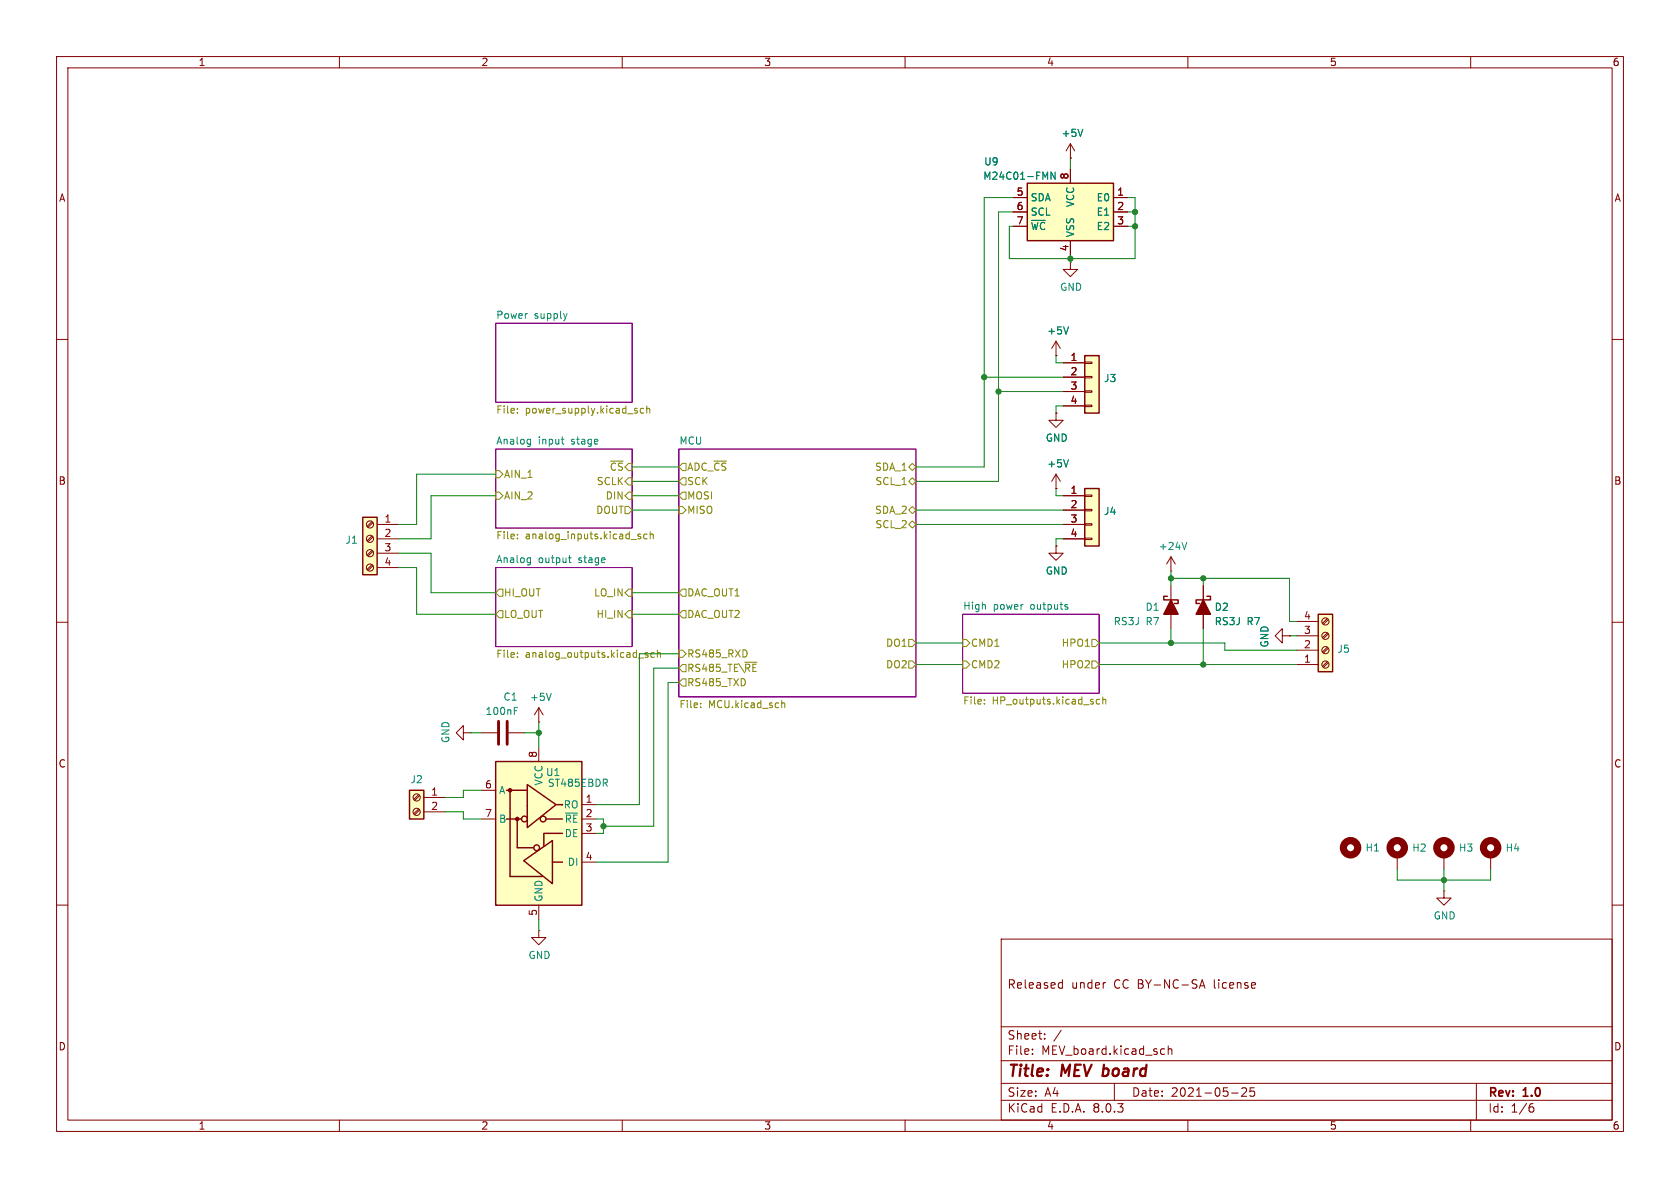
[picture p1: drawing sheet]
<svg xmlns="http://www.w3.org/2000/svg" width="297mm" height="210mm" viewBox="0 0 297 210" stroke-linecap="round" stroke-linejoin="round" font-family="sans-serif">
<g fill="none" stroke="#840000" stroke-width=".18">
<path d="M10 10h277v190h-277zM12 12h273v186h-273zM60 10v2M110 10v2M160 10v2M210 10v2M260 10v2M10 60h2M285 60h2M186.7 73v1.3h1.3l-1.3 1.3-1.3-1.3h1.3M186.7 73h.1M186.7 62.9h.1"/>
<path d="M186.7 60.3l-.8 1.3M186.7 60.3v2.6M186.7 60.3l.8 1.3M186.7 96.5v1.3h1.3l-1.3 1.3-1.3-1.3h1.3M186.7 96.5h.1M207 98.4l-.8 1.3M207 98.4v2.6M207 98.4l.8 1.3M10 110h2M207 101h.1M212.7 103.5v7.6M285 110h2"/>
<path d="M10 160h2M255.3 157.5v1.3h1.2l-1.2 1.2-1.3-1.2h1.3M255.3 157.5h.1M255.3 151.1v2.6M263.5 151.1v2.6M285 160h2M177 166h108v32h-108zM187.4 173.7l.4 .1M187.8 173.2v1.5M187.8 174.6l-.4 .1M195.3 173.7h.2M212 174.7l.5-1.5 .5 1.5"/>
<path d="M212.2 174.3h.7M60 198v2M110 198v2M160 198v2M177 194.5h108M177 191.5h108M177 187.5h108M177 181.5h108M182.5 186.3v.1M182.5 185.5v.1M184.7 183.6v.1M184.7 182.8v.1"/>
<path d="M187.6 182.1l-1.3 2M197 191.5v3M205.5 185.4l.4 .1M205.9 186.3l-.4 .1M206.5 185.5l.2-.1 .4 .1 .1 .9M206.5 184.9v1.5M210 198v2M217.7 193.2h1.2M219.5 192.4l.6-.1 .2 .1 .1 .3-.9 1.1h.9M221.7 192.3h-.7v.7l.2-.1h.5l.1 .3-.1 .5-.2 .1-.5-.1M260 198v2M261 191.5v6.5"/>
<path d="M270.6 195.7h.3l.3 .3-.1 .5-.5 .1M271 195.1l-.4 .1"/>
</g>
<path d="M87.6 57.2h24.2v13.9h-24.2zM87.6 79.4h24.2v13.9h-24.2zM120 79.4h41.9v43.8h-41.9zM87.6 100.3h24.2v14h-24.2zM170.2 108.6h24.1v14h-24.1z" fill="none" stroke="#840084" stroke-width=".18"/>
<g fill="none" stroke="#848400" stroke-width=".18">
<path d="M91.5 72.2v.2M91.5 72.9v.1M112.5 72.6l.2 .2-.2 .2M112.5 72.2h.1M113.8 72.2h-.4l-.2 .2 .1 .6h.5M114.3 72.3l.2-.1h.3l.1 .8M114.3 71.8v1.2M87.6 83.2h.7l.6 .6-.6 .7h-.7zM87.6 87h.7l.6 .6-.6 .7h-.7zM91.5 95.1v.2M91.5 94.5v.1M110.5 85.1l.6-.6h.7v1.2h-.7z"/>
<path d="M110.5 89.5h.6l.7 .7-.7 .6h-.6zM111.1 87h.7v1.3h-.7l-.6-.7zM113.3 94.5l-.4-.1-.1 .2v.2l.5 .1v.3h-.5M114.4 94.5l-.4-.1-.2 .2 .1 .6h.5M114.9 94.5l.2-.1 .3 .1 .1 .8M114.9 94v1.3M120 89.5h.6l.7 .7-.7 .6h-.6zM120.6 84.5h.7v1.2h-.7l-.6-.6zM120.6 87h.7v1.3h-.7l-.6-.7zM120.6 81.9h.7v1.3h-.7l-.6-.6zM160.7 85.1l.6-.6 .6 .6-.6 .6zM160.7 82.6l.6-.7 .6 .7-.6 .6z"/>
<path d="M160.7 90.2l.6-.7 .6 .7-.6 .6zM160.7 92.7l.6-.6 .6 .6-.6 .6zM87.6 108.6l.7-.6h.6v1.2h-.6zM88.3 104.1h.6v1.3h-.6l-.7-.6zM91.5 115.4v.1M91.5 116.1v.1M110.5 108.6l.6-.6h.7v1.2h-.7zM111.1 104.1h.7v1.3h-.7l-.6-.6zM114.5 115.4h-.3l-.2 .1 .1 .2 .4 .1v.3h-.5M115.7 115.4h-.4l-.2 .2 .1 .5h.5M116.2 115.5l.2-.1h.3l.1 .8M116.2 114.9v1.3"/>
<path d="M120 114.9h.6l.7 .7-.7 .6h-.6zM120.6 104.1h.7v1.3h-.7l-.6-.6zM120.6 117.5h.7v1.2h-.7l-.6-.6zM120.6 108h.7v1.2h-.7l-.6-.6zM132 115.2v.6M160.7 116.8h.6l.6 .7-.6 .6h-.6zM160.7 113h.6l.6 .7-.6 .6h-.6zM170.2 113h.6l.6 .7-.6 .6h-.6zM170.2 116.8h.6l.6 .7-.6 .6h-.6zM193 113h.7l.6 .7-.6 .6h-.7zM193 116.8h.7l.6 .7-.6 .6h-.7zM120.6 120h.7v1.3h-.7l-.6-.6z"/>
<path d="M123.9 125v.1M123.9 124.3v.1M138.2 123.8v1.3M138.2 124.4l.2-.1h.3v.8M174 124.3v.2M174 123.7v.1M194.4 123.7l-.4-.1-.2 .3 .1 .5h.5M195 123.7l.1-.1 .3 .1 .1 .8M195 123.2v1.3"/>
</g>
<g fill="none" stroke="#008484" stroke-width=".18">
<path d="M100.2 55.4l-.3 .9M188.9 57.8l-.4 1.3M93.4 77.7h.4M93.8 77.7v1l-.3 .2M93.8 78.4l-.4 .1M99.2 77.7h.5M99.5 78.4l.2 .1M93.4 98.6l.4 .1M93.8 98.6v1l-.3 .3M93.8 99.4l-.4 .1M100.5 98.6h.5M100.7 98.2v1.1l.3 .2"/>
<path d="M209.8 95.9l-.4 1.3M188.6 107.3l.2 .2-.2 .2M188.6 106.9h.1"/>
</g>
<path d="M212.7 106l1.3 2.6h-2.5z" fill="#840000" stroke="#840000" stroke-width=".25"/>
<path d="M213.4 105.4h.6v.6h-2.5v.7h.6" fill="none" stroke="#840000" stroke-width=".25"/>
<g fill="none" stroke="#840000" stroke-width="1.3">
<circle cx="255.3" cy="149.9" r="1.27"/>
<circle cx="263.5" cy="149.9" r="1.27"/>
</g>
<path d="M64.1 91.4h2.6v10.2h-2.6z" fill="#ffffc2"/>
<path d="M64.1 91.4h2.6v10.2h-2.6z" fill="none" stroke="#840000" stroke-width=".25"/>
<g fill="none" stroke="#840000" stroke-width=".18">
<path d="M65.8 99.8l-.9 .9M65.8 97.3l-.9 .8M65.8 94.7l-.9 .9M65.8 92.2l-.9 .8M65.9 100l-.8 .8M65.9 97.5l-.8 .8M65.9 94.9l-.8 .9M65.9 92.4l-.8 .8M66.7 92.7h3.8M66.7 95.3h3.8M66.7 97.8h3.8M66.7 100.3h3.8"/>
<circle cx="65.4" cy="97.8" r=".63"/>
<circle cx="65.4" cy="95.2" r=".63"/>
<circle cx="65.4" cy="92.7" r=".63"/>
<circle cx="65.4" cy="100.3" r=".63"/>
</g>
<path d="M191.8 86.4h2.5v10.1h-2.5z" fill="#ffffc2"/>
<path d="M188 87.6h3.8M188 90.2h3.8M188 92.7h3.8M188 95.3h3.8M191.8 95.1h1.2v.3h-1.2zM191.8 92.6h1.2v.2h-1.2zM191.8 90h1.2v.3h-1.2zM191.8 87.5h1.2v.3h-1.2zM95.2 127.6h.1M95.2 125.1l-.7 1.3M95.2 125.1v2.5M95.2 125.1l.8 1.3" fill="none" stroke="#840000" stroke-width=".18"/>
<path d="M191.8 86.4h2.5v10.1h-2.5z" fill="none" stroke="#840000" stroke-width=".25"/>
<path d="M97.4 122.6l-.4 1.2" fill="none" stroke="#008484" stroke-width=".18"/>
<path d="M72.4 139.7h2.5v5.1h-2.5z" fill="#ffffc2"/>
<path d="M72.4 139.7h2.5v5.1h-2.5z" fill="none" stroke="#840000" stroke-width=".25"/>
<g fill="none" stroke="#840000" stroke-width=".18">
<path d="M74 143l-.8 .8M74 140.5l-.8 .8M74.2 143.2l-.9 .8M74.2 140.6l-.9 .9M74.9 141h3.8M74.9 143.5h3.8"/>
<circle cx="73.7" cy="143.5" r=".63"/>
<circle cx="73.7" cy="141" r=".63"/>
</g>
<path d="M87.6 134.6h15.3v25.4h-15.3z" fill="#ffffc2"/>
<g fill="none" stroke="#840000" stroke-width=".25">
<path d="M87.6 134.6h15.3v25.4h-15.3zM89.5 139.7h3.7M90.2 139.7v15.2h5.7M93.2 138.7l5.1 3.5-5.1 4.1zM89.5 144.8h2.7M91.4 144.8v5.1h3M92.6 152.1l5.1-3.5v7.6zM96.5 144.8h2.9M97.8 152.4h1.6M98.4 142.2h1h-.1M99.4 147.3h-3.3v2.3"/>
<circle cx="92.7" cy="144.8" r=".51"/>
<circle cx="94.9" cy="149.9" r=".51"/>
<circle cx="96" cy="144.8" r=".51"/>
</g>
<g fill="#840000" stroke="#840000" stroke-width=".25">
<circle cx="91.4" cy="144.8" r=".28"/>
<circle cx="90.2" cy="139.7" r=".28"/>
</g>
<g fill="none" stroke="#840000" stroke-width=".18">
<path d="M226.7 112.4v-1.3l-1.3 1.3 1.3 1.3v-1.3h1.3M228 112.4h.1M81.9 129.5v1.3l-1.3-1.3 1.3-1.2v1.2h1.3M83.2 129.5h.1M85.1 139.7h2.5M85.1 129.5h2.8M89.9 129.5h2.8M95.2 132.1v2.5M85.1 144.8h2.5M102.9 142.2h2.5M102.9 144.8h2.5M102.9 147.3h2.5"/>
<path d="M102.9 152.4h2.5M95.2 164.5v1.2h1.3l-1.3 1.3-1.2-1.3h1.2M95.2 164.5h.1M95.2 160v2.6"/>
</g>
<path d="M88.1 127.5v4.1M89.7 127.5v4.1" fill="none" stroke="#840000" stroke-width=".51"/>
<path d="M90.9 125.6h.4M90.9 125h.6" fill="none" stroke="#008484" stroke-width=".18"/>
<circle cx="238.8" cy="149.9" r="1.27" fill="none" stroke="#840000" stroke-width="1.3"/>
<path d="M191.8 62.9h2.5v10.1h-2.5z" fill="#ffffc2"/>
<path d="M188 64.1h3.8M188 66.7h3.8M188 69.2h3.8M188 71.8h3.8M191.8 71.6h1.2v.3h-1.2zM191.8 69.1h1.2v.2h-1.2zM191.8 66.5h1.2v.3h-1.2zM191.8 64h1.2v.3h-1.2z" fill="none" stroke="#840000" stroke-width=".18"/>
<path d="M191.8 62.9h2.5v10.1h-2.5z" fill="none" stroke="#840000" stroke-width=".25"/>
<path d="M233 108.6h2.6v10.1h-2.6z" fill="#ffffc2"/>
<path d="M206.4 105.4h-.7v.6h2.6v.7h-.7M233 108.6h2.6v10.1h-2.6z" fill="none" stroke="#840000" stroke-width=".25"/>
<g fill="none" stroke="#840000" stroke-width=".18">
<path d="M189.2 27.9h.1M189.2 25.4l-.7 1.3M189.2 25.4v2.5M189.2 25.4l.8 1.3M189.2 46.4v1.2h1.3l-1.3 1.3-1.2-1.3h1.2M189.2 46.4h.1M186.7 86.4h.1M186.7 83.8l-.8 1.3M186.7 83.8v2.6M186.7 83.8l.8 1.3M207 103.5v7.6M229.2 117.5h3.8"/>
<path d="M229.2 114.9h3.8M229.2 112.4h3.8M229.2 109.9h3.8M234.6 109.3l-.8 .9M234.6 111.9l-.8 .8M234.6 114.4l-.8 .9M234.6 117l-.8 .8M234.8 109.5l-.8 .9M234.8 112.1l-.8 .8M234.8 114.6l-.8 .8M234.8 117.1l-.8 .9M247 151.1v2.6"/>
<circle cx="234.3" cy="114.9" r=".63"/>
<circle cx="234.3" cy="109.9" r=".63"/>
<circle cx="234.3" cy="117.5" r=".63"/>
<circle cx="234.3" cy="112.4" r=".63"/>
</g>
<circle cx="247" cy="149.9" r="1.27" fill="none" stroke="#840000" stroke-width="1.3"/>
<path d="M191.4 22.9l-.4 1.2M188.9 81.3l-.4 1.2" fill="none" stroke="#008484" stroke-width=".18"/>
<path d="M207 106l1.3 2.6h-2.6z" fill="#840000" stroke="#840000" stroke-width=".25"/>
<path d="M181.6 32.4h15.2v10.1h-15.2z" fill="#ffffc2"/>
<path d="M181.6 32.4h15.2v10.1h-15.2z" fill="none" stroke="#840000" stroke-width=".25"/>
<g fill="none" stroke="#840000" stroke-width=".18">
<path d="M179.1 34.9h2.5M179.1 37.5h2.5M189.2 27.9h.1M189.2 29.8v2.6M196.8 34.9h2.6M196.8 37.5h2.6M179.1 40h2.5M189.2 42.5v2.6M196.8 40h2.6M186.7 62.9h.1M186.7 73h.1M188 64.1h3.8"/>
<path d="M188 66.7h3.8M188 69.2h3.8M188 71.8h3.8M186.7 96.5h.1M186.7 86.4h.1M188 87.6h3.8M188 90.2h3.8M188 92.7h3.8M188 95.3h3.8M212.7 103.5v2.5M212.7 108.6v2.5M228 112.4h.1"/>
</g>
<path d="M186.5 30.4v1.3l-.7-1.3v1.3M191.4 22.9l-.4 1.2M188.9 57.8l-.4 1.3M188.9 81.3l-.4 1.2" fill="none" stroke="#008484" stroke-width=".18"/>
<g fill="none" stroke="#008400" stroke-width=".18">
<path d="M179.1 34.9h-5.1v47.7h-12.1M179.1 37.5h-2.6v47.6h-14.6M189.2 27.9v1.9M199.4 34.9h1.3v10.8h-22.3v-5.7h.7M199.4 37.5h1.3M189.2 45.1v1.3M199.4 40h1.3M174 66.7h14M176.5 69.2h11.5M186.7 62.9v1.2h1.3M188 71.8h-1.3v1.2M70.5 97.8h5.7v7h11.4"/>
<path d="M87.6 87.6h-11.4v7.7h-5.7M87.6 83.8h-13.9v8.9h-3.2M111.8 90.2h8.2M111.8 82.6h8.2M111.8 87.6h8.2M111.8 85.1h8.2M161.9 90.2h26.1M161.9 92.7h26.1M186.7 86.4v1.2h1.3M188 95.3h-1.3v1.2M70.5 100.3h3.2v8.3h13.9M111.8 108.6h8.2"/>
<path d="M111.8 104.8h8.2M120 118.1h-4.4v28h-8.9M120 115.6h-7v26.6h-7.6M161.9 117.5h8.3M161.9 113.7h8.3M194.3 117.5h34.9M194.3 113.7h22.2v1.2h12.7M207 101v2.5M207 111.1v2.6M207 102.2h21v7.7h1.2M212.7 102.2v1.3M212.7 111.1v6.4"/>
<path d="M228 112.4h1.2M83.2 129.5h1.9M85.1 139.7h-3.2v1.3h-3.2M92.7 129.5h2.5M95.2 127.6v4.5M120 120.7h-1.9v31.7h-12.7M78.7 143.5h3.2v1.3h3.2M105.4 144.8h1.3v2.5h-1.3M247 153.7v1.9h16.5v-1.9M255.3 153.7v3.8M95.2 162.6v1.9"/>
</g>
<g fill="#008400" stroke="#008400" stroke-width=".18">
<circle cx="212.7" cy="117.5" r=".46"/>
<circle cx="207" cy="113.7" r=".46"/>
<circle cx="212.7" cy="102.2" r=".46"/>
<circle cx="255.3" cy="155.6" r=".46"/>
<circle cx="95.2" cy="129.5" r=".46"/>
<circle cx="106.7" cy="146.1" r=".46"/>
<circle cx="189.2" cy="45.7" r=".46"/>
<circle cx="174" cy="66.7" r=".46"/>
<circle cx="176.5" cy="69.2" r=".46"/>
<circle cx="207" cy="102.2" r=".46"/>
<circle cx="200.7" cy="37.5" r=".46"/>
<circle cx="200.7" cy="40" r=".46"/>
</g>
<g font-size="2.8" fill="#840000">
<text x="178" y="190.9">Title:</text>
<text x="187.7" y="190.9">MEV board</text>
</g>
<g font-size="2.1" fill="#840000">
<text x="178" y="175">Released</text>
<text x="189.4" y="175">under</text>
<text x="197" y="175">CC BY-NC-SA</text>
<text x="214.8" y="175">license</text>
<text x="178" y="184">Sheet:</text>
<text x="178" y="186.7">File:</text>
<text x="184.1" y="186.7">MEV_board.kicad_sch</text>
<text x="178" y="196.9">KiCad</text>
<text x="178" y="194.1">Size:</text>
<text x="184.7" y="194.1">A4</text>
<text x="185.7" y="196.9">E.D.A.</text>
<text x="193.3" y="196.9">8.0.3</text>
<text x="200" y="194.1">Date:</text>
<text x="207" y="194.1">2021-05-25</text>
<text x="263" y="194.3">Rev:</text>
<text x="263" y="196.9">Id:</text>
<text x="267.1" y="196.9">1/6</text>
<text x="269.4" y="194.3">1.0</text>
</g>
<g font-size="1.8" fill="#840000">
<text x="35" y="11.9">1</text>
<text x="85" y="11.9">2</text>
<text x="135" y="11.9">3</text>
<text x="185" y="11.9">4</text>
<text x="235" y="11.9">5</text>
<text x="285" y="11.9">6</text>
<text x="10.3" y="35.9">A</text>
<text x="179.6" y="34.7">5</text>
<text x="189" y="31.8" transform="rotate(-90 189 31.8)">8</text>
<text x="197.4" y="34.7">1</text>
<text x="285.3" y="35.9">A</text>
<text x="179.6" y="37.2">6</text>
<text x="179.6" y="39.8">7</text>
<text x="197.4" y="37.2">2</text>
<text x="197.4" y="39.8">3</text>
<text x="189" y="44.5" transform="rotate(-90 189 44.5)">4</text>
<text x="189.2" y="63.9">1</text>
<text x="189.2" y="66.4">2</text>
<text x="189.2" y="69">3</text>
<text x="189.2" y="71.5">4</text>
<text x="10.3" y="85.9">B</text>
<text x="189.2" y="87.4">1</text>
<text x="189.2" y="89.9">2</text>
<text x="285.3" y="85.9">B</text>
<text x="67.9" y="92.5">1</text>
<text x="67.9" y="95">2</text>
<text x="189.2" y="92.5">3</text>
<text x="189.2" y="95">4</text>
<text x="67.9" y="97.5">3</text>
<text x="67.9" y="100.1">4</text>
<text x="230.4" y="112.1">3</text>
<text x="230.4" y="109.6">4</text>
<text x="230.4" y="117.2">1</text>
<text x="230.4" y="114.7">2</text>
<text x="10.3" y="135.9">C</text>
<text x="95" y="134.1" transform="rotate(-90 95 134.1)">8</text>
<text x="285.3" y="135.9">C</text>
<text x="76.1" y="140.7">1</text>
<text x="76.1" y="143.3">2</text>
<text x="85.7" y="139.4">6</text>
<text x="103.4" y="142">1</text>
<text x="85.7" y="144.5">7</text>
<text x="103.4" y="144.5">2</text>
<text x="103.4" y="147.1">3</text>
<text x="103.4" y="152.1">4</text>
<text x="95" y="162" transform="rotate(-90 95 162)">5</text>
<text x="10.3" y="185.9">D</text>
<text x="285.3" y="185.9">D</text>
<text x="35" y="199.9">1</text>
<text x="85" y="199.9">2</text>
<text x="135" y="199.9">3</text>
<text x="185" y="199.9">4</text>
<text x="235" y="199.9">5</text>
<text x="285" y="199.9">6</text>
</g>
<g font-size="1.8" fill="#008484">
<text x="173.9" y="29.4">U9</text>
<text x="187.6" y="24.4">+5V</text>
<text x="173.7" y="32">M24C01-FMN</text>
<text x="182.1" y="35.8">SDA</text>
<text x="193.8" y="35.8">E0</text>
<text x="182.1" y="38.3">SCL</text>
<text x="182.1" y="40.9">~{WC}</text>
<text x="190.1" y="36.7" transform="rotate(-90 190.1 36.7)">VCC</text>
<text x="193.8" y="38.3">E1</text>
<text x="193.8" y="40.9">E2</text>
<text x="190.1" y="42" transform="rotate(-90 190.1 42)">VSS</text>
<text x="187.3" y="51.6">GND</text>
<text x="87.6" y="56.4">Power</text>
<text x="94.4" y="56.4">supply</text>
<text x="185" y="59.3">+5V</text>
<text x="195.1" y="67.7">J3</text>
<text x="87.6" y="78.7">Analog</text>
<text x="95.2" y="78.7">input</text>
<text x="101.1" y="78.7">stage</text>
<text x="120" y="78.7">MCU</text>
<text x="184.8" y="78.3">GND</text>
<text x="185" y="82.8">+5V</text>
<text x="195.1" y="91.2">J4</text>
<text x="61" y="96.3">J1</text>
<text x="87.6" y="99.6">Analog</text>
<text x="95.2" y="99.6">output</text>
<text x="102.4" y="99.6">stage</text>
<text x="184.8" y="101.8">GND</text>
<text x="204.7" y="97.4">+24V</text>
<text x="170.2" y="107.9">High</text>
<text x="175.6" y="107.9">power</text>
<text x="182.3" y="107.9">outputs</text>
<text x="196.8" y="110.7">RS3J</text>
<text x="202.4" y="108.2">D1</text>
<text x="202.6" y="110.7">R7</text>
<text x="214.6" y="108.2">D2</text>
<text x="214.6" y="110.7">RS3J</text>
<text x="220.5" y="110.7">R7</text>
<text x="224.4" y="114.6" transform="rotate(-90 224.4 114.6)">GND</text>
<text x="236.4" y="115.6">J5</text>
<text x="88.9" y="124.1">C1</text>
<text x="93.6" y="124.1">+5V</text>
<text x="79.7" y="131.4" transform="rotate(-90 79.7 131.4)">GND</text>
<text x="85.7" y="126.6">100nF</text>
<text x="96.4" y="137.4">U1</text>
<text x="72.5" y="138.7">J2</text>
<text x="88.1" y="140.6">A</text>
<text x="96.1" y="139" transform="rotate(-90 96.1 139)">VCC</text>
<text x="96.8" y="139.3">ST485EBDR</text>
<text x="99.6" y="143.1">RO</text>
<text x="88.1" y="145.6">B</text>
<text x="99.7" y="145.6">~{RE}</text>
<text x="99.7" y="148.2">DE</text>
<text x="100.3" y="153.3">DI</text>
<text x="241.3" y="150.7">H1</text>
<text x="249.6" y="150.7">H2</text>
<text x="257.8" y="150.7">H3</text>
<text x="266.1" y="150.7">H4</text>
<text x="96.1" y="159.5" transform="rotate(-90 96.1 159.5)">GND</text>
<text x="253.4" y="162.7">GND</text>
<text x="93.3" y="169.7">GND</text>
</g>
<g font-size="1.8" fill="#848400">
<text x="87.6" y="73.4">File:</text>
<text x="92.9" y="73.4">power_supply.kicad_sch</text>
<text x="107.7" y="83.4">~{CS}</text>
<text x="121.4" y="83.4">ADC_~{CS}</text>
<text x="154.6" y="83.4">SDA_1</text>
<text x="89" y="84.7">AIN_1</text>
<text x="89" y="88.5">AIN_2</text>
<text x="105.4" y="86">SCLK</text>
<text x="107" y="88.5">DIN</text>
<text x="121.4" y="86">SCK</text>
<text x="121.4" y="88.5">MOSI</text>
<text x="154.7" y="86">SCL_1</text>
<text x="87.6" y="95.7">File:</text>
<text x="92.9" y="95.7">analog_inputs.kicad_sch</text>
<text x="105.3" y="91">DOUT</text>
<text x="121.4" y="91">MISO</text>
<text x="154.6" y="91">SDA_2</text>
<text x="154.7" y="93.6">SCL_2</text>
<text x="89" y="105.6">HI_OUT</text>
<text x="104.9" y="105.6">LO_IN</text>
<text x="121.4" y="105.6">DAC_OUT1</text>
<text x="89" y="109.4">LO_OUT</text>
<text x="105.3" y="109.4">HI_IN</text>
<text x="121.4" y="109.4">DAC_OUT2</text>
<text x="87.6" y="116.6">File:</text>
<text x="92.9" y="116.6">analog_outputs.kicad_sch</text>
<text x="121.4" y="119">RS485_TE\~{RE}</text>
<text x="121.4" y="116.4">RS485_RXD</text>
<text x="156.5" y="118.3">DO2</text>
<text x="156.5" y="114.5">DO1</text>
<text x="171.6" y="114.5">CMD1</text>
<text x="171.6" y="118.3">CMD2</text>
<text x="187.6" y="114.5">HPO1</text>
<text x="187.6" y="118.3">HPO2</text>
<text x="120" y="125.5">File:</text>
<text x="121.4" y="121.5">RS485_TXD</text>
<text x="125.2" y="125.5">MCU.kicad_sch</text>
<text x="170.2" y="124.9">File:</text>
<text x="175.4" y="124.9">HP_outputs.kicad_sch</text>
</g>
</svg>
